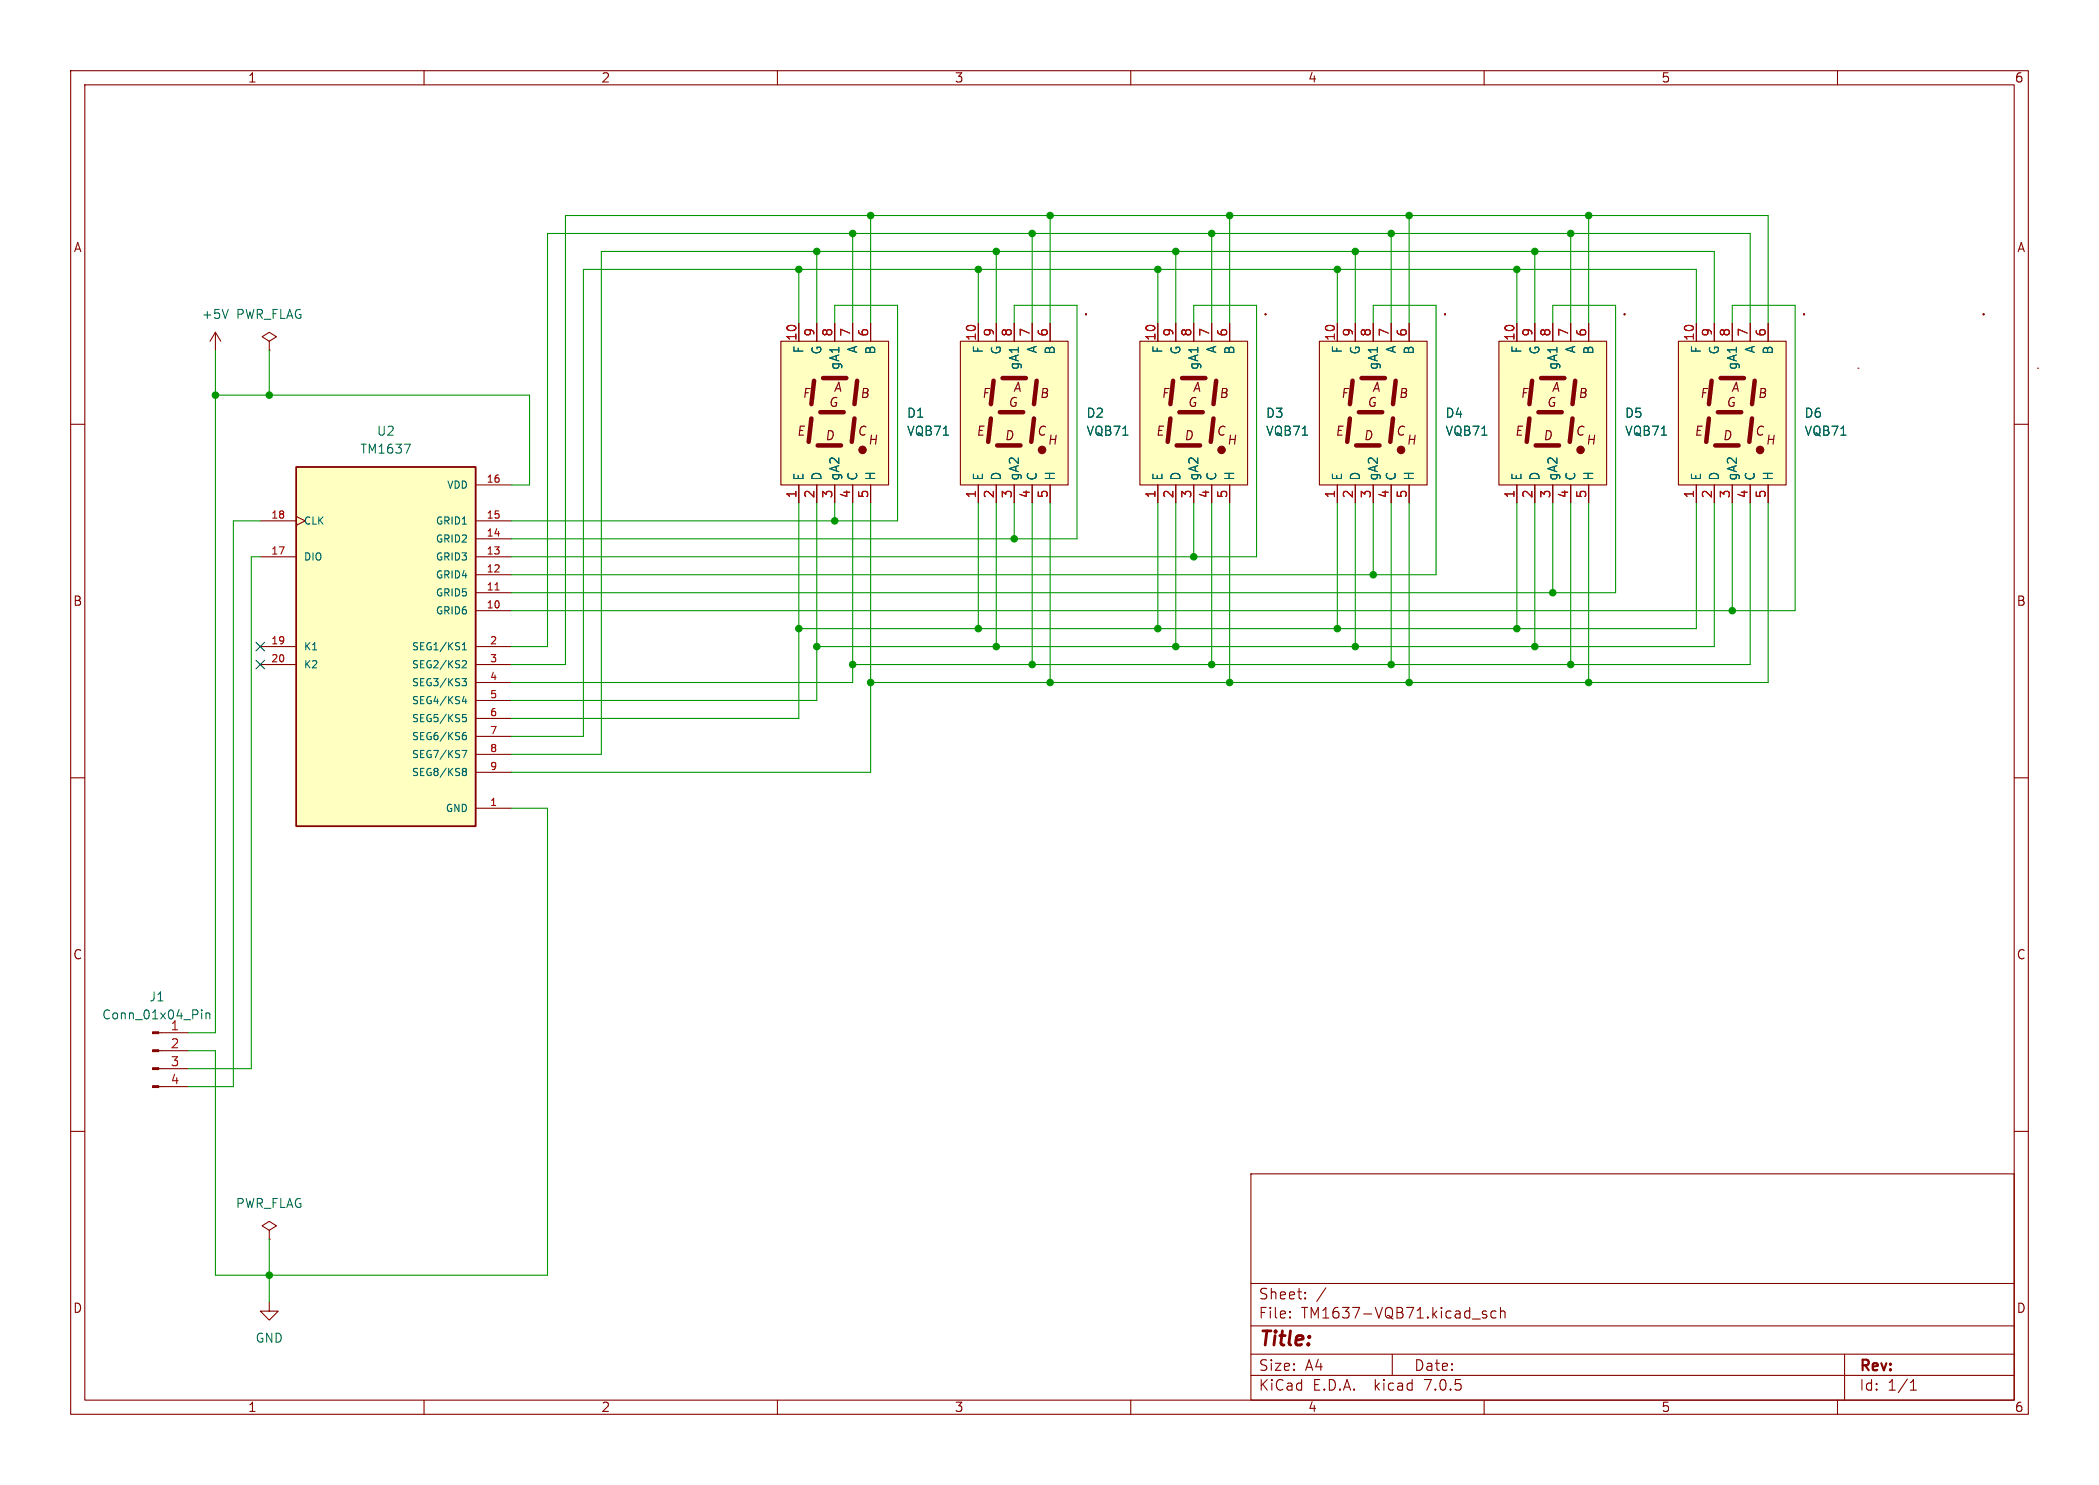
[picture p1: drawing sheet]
<svg xmlns="http://www.w3.org/2000/svg" width="297mm" height="210mm" viewBox="0 0 297 210" stroke-linecap="round" stroke-linejoin="round" font-family="sans-serif">
<g fill="none" stroke="#840000" stroke-width=".15">
<path d="M10 10h277v190h-277zM12 12h273v186h-273zM60 10v2M110 10v2M160 10v2M210 10v2M260 10v2M151.1 38.1h.1M176.5 38.1h.1M201.9 38.1h.1M227.3 38.1h.1M252.7 38.1h.1"/>
<path d="M278.1 38.1h.1M10 60h2M30.5 47l-.8 1.3M30.5 47v2.5M30.5 47l.7 1.3M38.1 48.3l1-.7-1-.6-1 .6 1 .7v1.2M38.1 49.5h.1M110.5 48.3h15.2v20.3h-15.2zM113 45.7v2.6M115.6 45.7v2.6M118.1 45.7v2.6M120.6 45.7v2.6"/>
<path d="M123.2 45.7v2.6M135.9 48.3h15.2v20.3h-15.2zM138.4 45.7v2.6M141 45.7v2.6M143.5 45.7v2.6M146 45.7v2.6M148.6 45.7v2.6M161.3 48.3h15.2v20.3h-15.2zM163.8 45.7v2.6M166.4 45.7v2.6M168.9 45.7v2.6M171.4 45.7v2.6"/>
<path d="M174 45.7v2.6M186.7 48.3h15.2v20.3h-15.2zM186.7 52.1h.1M189.2 45.7v2.6M191.8 45.7v2.6M194.3 45.7v2.6M196.8 45.7v2.6M199.4 45.7v2.6M212.1 48.3h15.2v20.3h-15.2zM212.1 52.1h.1M214.6 45.7v2.6M217.2 45.7v2.6"/>
<path d="M219.7 45.7v2.6M222.2 45.7v2.6M224.8 45.7v2.6M237.5 48.3h15.2v20.3h-15.2zM237.5 52.1h.1M240 45.7v2.6M242.6 45.7v2.6M245.1 45.7v2.6M247.6 45.7v2.6M250.2 45.7v2.6M262.9 52.1h.1M285 60h2"/>
<path d="M288.3 52.1h.1M36.8 78.7h5.1M36.8 73.7h5.1M41.9 73l1.3 .7-1.3 .6M67.3 78.7h5.1M67.3 76.2h5.1M67.3 73.7h5.1M67.3 68.6h5.1M113 68.6v2.5M115.6 68.6v2.5M118.1 68.6v2.5M120.6 68.6v2.5"/>
<path d="M123.2 68.6v2.5M138.4 68.6v2.5M141 68.6v2.5M143.5 68.6v2.5M146 68.6v2.5M148.6 68.6v2.5M163.8 68.6v2.5M166.4 68.6v2.5M168.9 68.6v2.5M171.4 68.6v2.5M174 68.6v2.5M189.2 68.6v2.5"/>
<path d="M191.8 68.6v2.5M194.3 68.6v2.5M196.8 68.6v2.5M199.4 68.6v2.5M214.6 68.6v2.5M217.2 68.6v2.5M219.7 68.6v2.5M222.2 68.6v2.5M224.8 68.6v2.5M240 68.6v2.5M242.6 68.6v2.5M245.1 68.6v2.5"/>
<path d="M247.6 68.6v2.5M250.2 68.6v2.5M36.8 91.4h5.1M36.8 94h5.1M67.3 86.4h5.1M67.3 83.8h5.1M67.3 81.3h5.1M67.3 91.4h5.1M67.3 94h5.1M67.3 96.5h5.1M67.3 99.1h5.1M10 110h2"/>
<path d="M67.3 114.3h5.1M67.3 101.6h5.1M67.3 104.1h5.1M67.3 106.7h5.1M67.3 109.2h5.1M285 110h2M10 160h2M22.5 153.7h4.2M22.5 151.1h4.2M22.5 148.6h4.2M22.5 146.1h4.2M285 160h2"/>
<path d="M38.1 174l1-.6-1-.7-1 .7 1 .6v1.3M38.1 175.3h.1M177 166h108v32h-108zM38.1 184.2v1.2h1.3l-1.3 1.3-1.3-1.3h1.3M60 198v2M110 198v2M160 198v2M177 194.5h108M177 191.5h108M177 187.5h108M177 181.5h108M182.5 186.3h.1l-.1 .1"/>
<path d="M182.5 186.3v.1M182.5 185.5v.1M182.5 185.5h.1l-.1 .1M184.7 183.6v.1M184.7 183.6h-.1l.1 .1M184.7 182.8v.1M184.7 182.8h-.1l.1 .1M187.6 182.1l-1.3 2M197 191.5v3M210 198v2M210.3 185.5l-.3-.1-.3 .2 .1 .2 .5 .2 .1 .1-.1 .2-.1 .1-.5-.1M211.7 185.5l-.5-.1-.2 .3v.4l.1 .2 .1 .1 .5-.1"/>
<path d="M212.3 185.5a.37 .37 0 0 1 .7 .1v.8M212.3 184.9v1.5M260 198v2M261 191.5v6.5M270.3 196.6h.9M270.3 195.5l.4-.4v1.5"/>
</g>
<g fill="none" stroke="#006464" stroke-width=".15">
<path d="M32.3 43.8l-.4 1.2M57.2 62.8h.9l-.6 1.3M65.4 96h.6l-.3 .4h.3v.4l-.2 .2h-.3M65.4 91.9h.6M65.4 91.2l.3-.3v1M65.5 93.5l.3-.1 .2 .3-.6 .7h.6M65.7 98.5l-.3 .7h.6M65.9 98.8v.7M65.4 106.1h.6l-.4 1M65.5 101.5l.3-.1 .2 .2-.1 .4h-.4M65.5 104.1l.3-.1 .2 .2-.1 .4h-.3l-.1-.1M65.5 108.8l.1-.1h.3l.1 .2-.2 .2"/>
<path d="M65.5 101h.5M65.5 109l.1 .1M65.6 109.1h.2M65.6 109.1l-.1 .1M65.8 109.1l.2 .2v.3l-.2 .1-.3-.1M65.9 103.6h-.3l-.1 .2M28.5 142.8v.1M28.5 143.2v.9M29.1 143.2v.9M29.1 143.4l.2-.2 .3 .1 .1 .8"/>
</g>
<g fill="#840000" stroke="#840000" stroke-width=".15">
<path d="M21.6 153.5h.9v.3h-.9z"/>
<path d="M21.6 151h.9v.3h-.9z"/>
<path d="M21.6 148.5h.9v.2h-.9z"/>
<path d="M21.6 145.9h.9v.3h-.9z"/>
<circle cx="122" cy="63.6" r=".52"/>
<circle cx="147.4" cy="63.6" r=".52"/>
<circle cx="172.8" cy="63.6" r=".52"/>
<circle cx="198.2" cy="63.6" r=".52"/>
<circle cx="223.6" cy="63.6" r=".52"/>
<circle cx="249" cy="63.6" r=".52"/>
</g>
<g fill="#ffffc2" stroke="#ffffc2" stroke-width=".14">
<path d="M41.9 66h25.4v50.8h-25.4z"/>
<path d="M110.5 48.3h15.2v20.3h-15.2z"/>
<path d="M135.9 48.3h15.2v20.3h-15.2z"/>
<path d="M161.3 48.3h15.2v20.3h-15.2z"/>
<path d="M186.7 48.3h15.2v20.3h-15.2z"/>
<path d="M212.1 48.3h15.2v20.3h-15.2z"/>
<path d="M237.5 48.3h15.2v20.3h-15.2z"/>
</g>
<path d="M41.9 66h25.4v50.8h-25.4z" fill="none" stroke="#840000" stroke-width=".25"/>
<path d="M70 83.4h.6" fill="none" stroke="#a90000" stroke-width=".15"/>
<g fill="#840000" stroke="#840000" stroke-width=".14">
<circle cx="153.7" cy="44.5" r=".08"/>
<circle cx="179.1" cy="44.5" r=".08"/>
<circle cx="204.5" cy="44.5" r=".08"/>
<circle cx="229.9" cy="44.5" r=".08"/>
<circle cx="255.3" cy="44.5" r=".08"/>
<circle cx="280.7" cy="44.5" r=".08"/>
</g>
<g fill="none" stroke="#840000" stroke-width=".63">
<path d="M114.8 59.2l-.4 3.3M115.2 53.8l-.4 3.4M116.1 58.3h3.3M116.5 53.5h3.3M120.9 59.2l-.4 3.3M121.3 53.8l-.4 3.4M140.2 59.2l-.4 3.3M140.6 53.8l-.4 3.4M141.5 58.3h3.3M141.9 53.5h3.3M146.3 59.2l-.4 3.3M146.7 53.8l-.4 3.4"/>
<path d="M165.6 59.2l-.4 3.3M166 53.8l-.4 3.4M166.9 58.3h3.3M167.3 53.5h3.3M171.7 59.2l-.4 3.3M172.1 53.8l-.4 3.4M191 59.2l-.4 3.3M191.4 53.8l-.4 3.4M192.3 58.3h3.3M192.7 53.5h3.3M197.1 59.2l-.4 3.3M197.5 53.8l-.4 3.4"/>
<path d="M216.4 59.2l-.4 3.3M216.8 53.8l-.4 3.4M217.7 58.3h3.3M218.1 53.5h3.3M222.5 59.2l-.4 3.3M222.9 53.8l-.4 3.4M241.8 59.2l-.4 3.3M242.2 53.8l-.4 3.4M243.1 58.3h3.3M243.5 53.5h3.3M247.9 59.2l-.4 3.3M248.3 53.8l-.4 3.4"/>
<path d="M115.7 63h3.3M141.1 63h3.3M166.5 63h3.3M191.9 63h3.3M217.3 63h3.3M242.7 63h3.3"/>
</g>
<g fill="none" stroke="#009600" stroke-width=".15">
<path d="M113 38.1v7.6M115.6 35.6v10.1M120.6 33v12.7M123.2 30.5v15.2M138.4 38.1v7.6M141 35.6v10.1M146 33v12.7M148.6 30.5v15.2M163.8 38.1v7.6M166.4 35.6v10.1M171.4 33v12.7M174 30.5v15.2"/>
<path d="M189.2 38.1v7.6M191.8 35.6v10.1M196.8 33v12.7M199.4 30.5v15.2M214.6 38.1v7.6M217.2 35.6v10.1M222.2 33v12.7M224.8 30.5v15.2M30.5 49.5v96.6h-3.8M30.5 55.9h44.4v12.7h-2.5M38.1 49.5v6.4M118.1 45.7v-2.5h8.9v30.5h-54.6"/>
<path d="M143.5 45.7v-2.5h8.9v33h-80M168.9 45.7v-2.5h8.9v35.5h-105.4M194.3 45.7v-2.5h8.9v38.1h-130.8M219.7 45.7v-2.5h8.9v40.6h-156.2M240 45.7v-7.6h-157.5v66h-10.1M242.6 45.7v-10.1h-157.5v71.1h-12.7M245.1 45.7v-2.5h8.9v43.2h-181.6M247.6 45.7v-12.7h-170.1v58.4h-5.1M250.2 45.7v-15.2h-170.2v63.5h-7.6M36.8 78.7h-1.2v72.4h-8.9M36.8 73.7h-3.8v80h-6.3M113 71.1v30.5h-40.6"/>
<path d="M115.6 71.1v28h-43.2M118.1 71.1v2.6M120.6 71.1v25.4h-48.2M123.2 71.1v38.1h-50.8M138.4 71.1v17.8M141 71.1v20.3M143.5 71.1v5.1M146 71.1v22.9M148.6 71.1v25.4M163.8 71.1v17.8M166.4 71.1v20.3M168.9 71.1v7.6"/>
<path d="M171.4 71.1v22.9M174 71.1v25.4M189.2 71.1v17.8M191.8 71.1v20.3M194.3 71.1v10.2M196.8 71.1v22.9M199.4 71.1v25.4M214.6 71.1v17.8M217.2 71.1v20.3M219.7 71.1v12.7M222.2 71.1v22.9M224.8 71.1v25.4"/>
<path d="M240 71.1v17.8h-127M242.6 71.1v20.3h-127M245.1 71.1v15.3M247.6 71.1v22.9h-127M250.2 71.1v25.4h-127M72.4 114.3h5.1v66h-47v-31.7h-3.8M38.1 175.3v8.9"/>
</g>
<path d="M36.2 90.8l1.2 1.2M36.2 93.4l1.2 1.2M37.4 90.8l-1.2 1.2M37.4 93.4l-1.2 1.2" fill="none" stroke="#000084" stroke-width=".15"/>
<g fill="#009600" stroke="#009600" stroke-width=".15">
<circle cx="148.6" cy="96.5" r=".46"/>
<circle cx="146" cy="94" r=".46"/>
<circle cx="194.3" cy="81.3" r=".46"/>
<circle cx="199.4" cy="96.5" r=".46"/>
<circle cx="171.4" cy="94" r=".46"/>
<circle cx="174" cy="96.5" r=".46"/>
<circle cx="168.9" cy="78.7" r=".46"/>
<circle cx="166.4" cy="91.4" r=".46"/>
<circle cx="143.5" cy="76.2" r=".46"/>
<circle cx="191.8" cy="91.4" r=".46"/>
<circle cx="189.2" cy="88.9" r=".46"/>
<circle cx="196.8" cy="94" r=".46"/>
<circle cx="163.8" cy="88.9" r=".46"/>
<circle cx="113" cy="38.1" r=".46"/>
<circle cx="123.2" cy="30.5" r=".46"/>
<circle cx="115.6" cy="35.6" r=".46"/>
<circle cx="120.6" cy="33" r=".46"/>
<circle cx="138.4" cy="38.1" r=".46"/>
<circle cx="141" cy="91.4" r=".46"/>
<circle cx="138.4" cy="88.9" r=".46"/>
<circle cx="141" cy="35.6" r=".46"/>
<circle cx="189.2" cy="38.1" r=".46"/>
<circle cx="196.8" cy="33" r=".46"/>
<circle cx="199.4" cy="30.5" r=".46"/>
<circle cx="191.8" cy="35.6" r=".46"/>
<circle cx="214.6" cy="38.1" r=".46"/>
<circle cx="217.2" cy="35.6" r=".46"/>
<circle cx="222.2" cy="33" r=".46"/>
<circle cx="224.8" cy="30.5" r=".46"/>
<circle cx="38.1" cy="180.3" r=".46"/>
<circle cx="30.5" cy="55.9" r=".46"/>
<circle cx="38.1" cy="55.9" r=".46"/>
<circle cx="146" cy="33" r=".46"/>
<circle cx="148.6" cy="30.5" r=".46"/>
<circle cx="163.8" cy="38.1" r=".46"/>
<circle cx="166.4" cy="35.6" r=".46"/>
<circle cx="171.4" cy="33" r=".46"/>
<circle cx="174" cy="30.5" r=".46"/>
<circle cx="123.2" cy="96.5" r=".46"/>
<circle cx="113" cy="88.9" r=".46"/>
<circle cx="115.6" cy="91.4" r=".46"/>
<circle cx="118.1" cy="73.7" r=".46"/>
<circle cx="120.6" cy="94" r=".46"/>
<circle cx="222.2" cy="94" r=".46"/>
<circle cx="219.7" cy="83.8" r=".46"/>
<circle cx="224.8" cy="96.5" r=".46"/>
<circle cx="217.2" cy="91.4" r=".46"/>
<circle cx="214.6" cy="88.9" r=".46"/>
<circle cx="245.1" cy="86.4" r=".46"/>
</g>
<text font-size="2.8" fill="#840000" x="178" y="190.8">Title:</text>
<g font-size="2.1" fill="#840000">
<text x="178" y="183.9">Sheet:</text>
<text x="178" y="186.6">File:</text>
<text x="184" y="186.6">TM1637-VQB71.kicad_sch</text>
<text x="178" y="196.8">KiCad</text>
<text x="178" y="194">Size:</text>
<text x="184.6" y="194">A4</text>
<text x="185.7" y="196.8">E.D.A.</text>
<text x="194.4" y="196.8">kicad</text>
<text x="200" y="194">Date:</text>
<text x="201.5" y="196.8">7.0.5</text>
<text x="263" y="194.2">Rev:</text>
<text x="263" y="196.8">Id:</text>
<text x="267" y="196.8">1/1</text>
</g>
<g font-size="1.8" fill="#840000">
<text x="35" y="11.8">1</text>
<text x="85" y="11.8">2</text>
<text x="135" y="11.8">3</text>
<text x="185" y="11.8">4</text>
<text x="235" y="11.8">5</text>
<text x="285" y="11.8">6</text>
<text x="10.4" y="35.8">A</text>
<text x="285.4" y="35.8">A</text>
<text x="113.5" y="56.5">F</text>
<text x="117.2" y="57.7">G</text>
<text x="117.9" y="55.6">A</text>
<text x="121.7" y="56.5">B</text>
<text x="138.9" y="56.5">F</text>
<text x="142.6" y="57.7">G</text>
<text x="143.3" y="55.6">A</text>
<text x="147.1" y="56.5">B</text>
<text x="164.3" y="56.5">F</text>
<text x="168" y="57.7">G</text>
<text x="168.7" y="55.6">A</text>
<text x="172.5" y="56.5">B</text>
<text x="189.7" y="56.5">F</text>
<text x="193.4" y="57.7">G</text>
<text x="194.1" y="55.6">A</text>
<text x="197.9" y="56.5">B</text>
<text x="215.1" y="56.5">F</text>
<text x="218.8" y="57.7">G</text>
<text x="219.5" y="55.6">A</text>
<text x="223.3" y="56.5">B</text>
<text x="240.5" y="56.5">F</text>
<text x="244.2" y="57.7">G</text>
<text x="244.9" y="55.6">A</text>
<text x="248.7" y="56.5">B</text>
<text x="112.7" y="61.8">E</text>
<text x="116.7" y="62.4">D</text>
<text x="121.3" y="61.8">C</text>
<text x="122.8" y="63.1">H</text>
<text x="138.1" y="61.8">E</text>
<text x="142.1" y="62.4">D</text>
<text x="146.7" y="61.8">C</text>
<text x="148.2" y="63.1">H</text>
<text x="163.5" y="61.8">E</text>
<text x="167.5" y="62.4">D</text>
<text x="172.1" y="61.8">C</text>
<text x="173.6" y="63.1">H</text>
<text x="188.9" y="61.8">E</text>
<text x="192.9" y="62.4">D</text>
<text x="197.5" y="61.8">C</text>
<text x="199" y="63.1">H</text>
<text x="214.3" y="61.8">E</text>
<text x="218.3" y="62.4">D</text>
<text x="222.9" y="61.8">C</text>
<text x="224.4" y="63.1">H</text>
<text x="239.7" y="61.8">E</text>
<text x="243.7" y="62.4">D</text>
<text x="248.3" y="61.8">C</text>
<text x="249.8" y="63.1">H</text>
<text x="10.3" y="85.8">B</text>
<text x="285.3" y="85.8">B</text>
<text x="10.3" y="135.8">C</text>
<text x="285.3" y="135.8">C</text>
<text x="10.3" y="185.8">D</text>
<text x="285.3" y="185.8">D</text>
<text x="35" y="199.8">1</text>
<text x="85" y="199.8">2</text>
<text x="135" y="199.8">3</text>
<text x="185" y="199.8">4</text>
<text x="235" y="199.8">5</text>
<text x="285" y="199.8">6</text>
</g>
<g font-size="1.8" fill="#006464">
<text x="28.5" y="45.3">+5V</text>
<text x="33.3" y="45.3">PWR_FLAG</text>
<text x="113.9" y="50" transform="rotate(-90 113.9 50)">F</text>
<text x="116.4" y="50.2" transform="rotate(-90 116.4 50.2)">G</text>
<text x="118.9" y="52.3" transform="rotate(-90 118.9 52.3)">gA1</text>
<text x="121.5" y="50" transform="rotate(-90 121.5 50)">A</text>
<text x="124" y="50.2" transform="rotate(-90 124 50.2)">B</text>
<text x="139.3" y="50" transform="rotate(-90 139.3 50)">F</text>
<text x="141.8" y="50.2" transform="rotate(-90 141.8 50.2)">G</text>
<text x="144.3" y="52.3" transform="rotate(-90 144.3 52.3)">gA1</text>
<text x="146.9" y="50" transform="rotate(-90 146.9 50)">A</text>
<text x="149.4" y="50.2" transform="rotate(-90 149.4 50.2)">B</text>
<text x="164.7" y="50" transform="rotate(-90 164.7 50)">F</text>
<text x="167.2" y="50.2" transform="rotate(-90 167.2 50.2)">G</text>
<text x="169.7" y="52.3" transform="rotate(-90 169.7 52.3)">gA1</text>
<text x="172.3" y="50" transform="rotate(-90 172.3 50)">A</text>
<text x="174.8" y="50.2" transform="rotate(-90 174.8 50.2)">B</text>
<text x="190.1" y="50" transform="rotate(-90 190.1 50)">F</text>
<text x="192.6" y="50.2" transform="rotate(-90 192.6 50.2)">G</text>
<text x="195.1" y="52.3" transform="rotate(-90 195.1 52.3)">gA1</text>
<text x="197.7" y="50" transform="rotate(-90 197.7 50)">A</text>
<text x="200.2" y="50.2" transform="rotate(-90 200.2 50.2)">B</text>
<text x="215.5" y="50" transform="rotate(-90 215.5 50)">F</text>
<text x="218" y="50.2" transform="rotate(-90 218 50.2)">G</text>
<text x="220.5" y="52.3" transform="rotate(-90 220.5 52.3)">gA1</text>
<text x="223.1" y="50" transform="rotate(-90 223.1 50)">A</text>
<text x="225.6" y="50.2" transform="rotate(-90 225.6 50.2)">B</text>
<text x="240.9" y="50" transform="rotate(-90 240.9 50)">F</text>
<text x="243.4" y="50.2" transform="rotate(-90 243.4 50.2)">G</text>
<text x="245.9" y="52.3" transform="rotate(-90 245.9 52.3)">gA1</text>
<text x="248.5" y="50" transform="rotate(-90 248.5 50)">A</text>
<text x="251" y="50.2" transform="rotate(-90 251 50.2)">B</text>
<text x="128.3" y="59.2">D1</text>
<text x="153.7" y="59.2">D2</text>
<text x="179.1" y="59.2">D3</text>
<text x="204.5" y="59.2">D4</text>
<text x="229.9" y="59.2">D5</text>
<text x="255.3" y="59.2">D6</text>
<text x="50.9" y="64.3">TM1637</text>
<text x="53.3" y="61.8">U2</text>
<text x="128.3" y="61.8">VQB71</text>
<text x="153.7" y="61.8">VQB71</text>
<text x="179.1" y="61.8">VQB71</text>
<text x="204.5" y="61.8">VQB71</text>
<text x="229.9" y="61.8">VQB71</text>
<text x="255.3" y="61.8">VQB71</text>
<text x="113.9" y="68.1" transform="rotate(-90 113.9 68.1)">E</text>
<text x="116.4" y="68.1" transform="rotate(-90 116.4 68.1)">D</text>
<text x="118.9" y="68.1" transform="rotate(-90 118.9 68.1)">gA2</text>
<text x="121.5" y="68.1" transform="rotate(-90 121.5 68.1)">C</text>
<text x="124" y="68.1" transform="rotate(-90 124 68.1)">H</text>
<text x="139.3" y="68.1" transform="rotate(-90 139.3 68.1)">E</text>
<text x="141.8" y="68.1" transform="rotate(-90 141.8 68.1)">D</text>
<text x="144.3" y="68.1" transform="rotate(-90 144.3 68.1)">gA2</text>
<text x="146.9" y="68.1" transform="rotate(-90 146.9 68.1)">C</text>
<text x="149.4" y="68.1" transform="rotate(-90 149.4 68.1)">H</text>
<text x="164.7" y="68.1" transform="rotate(-90 164.7 68.1)">E</text>
<text x="167.2" y="68.1" transform="rotate(-90 167.2 68.1)">D</text>
<text x="169.7" y="68.1" transform="rotate(-90 169.7 68.1)">gA2</text>
<text x="172.3" y="68.1" transform="rotate(-90 172.3 68.1)">C</text>
<text x="174.8" y="68.1" transform="rotate(-90 174.8 68.1)">H</text>
<text x="190.1" y="68.1" transform="rotate(-90 190.1 68.1)">E</text>
<text x="192.6" y="68.1" transform="rotate(-90 192.6 68.1)">D</text>
<text x="195.1" y="68.1" transform="rotate(-90 195.1 68.1)">gA2</text>
<text x="197.7" y="68.1" transform="rotate(-90 197.7 68.1)">C</text>
<text x="200.2" y="68.1" transform="rotate(-90 200.2 68.1)">H</text>
<text x="215.5" y="68.1" transform="rotate(-90 215.5 68.1)">E</text>
<text x="218" y="68.1" transform="rotate(-90 218 68.1)">D</text>
<text x="220.5" y="68.1" transform="rotate(-90 220.5 68.1)">gA2</text>
<text x="223.1" y="68.1" transform="rotate(-90 223.1 68.1)">C</text>
<text x="225.6" y="68.1" transform="rotate(-90 225.6 68.1)">H</text>
<text x="240.9" y="68.1" transform="rotate(-90 240.9 68.1)">E</text>
<text x="243.4" y="68.1" transform="rotate(-90 243.4 68.1)">D</text>
<text x="245.9" y="68.1" transform="rotate(-90 245.9 68.1)">gA2</text>
<text x="248.5" y="68.1" transform="rotate(-90 248.5 68.1)">C</text>
<text x="251" y="68.1" transform="rotate(-90 251 68.1)">H</text>
<text x="21.1" y="141.8">J1</text>
<text x="14.4" y="144.3">Conn_01x04_Pin</text>
<text x="24.1" y="145.8">1</text>
<text x="33.3" y="171">PWR_FLAG</text>
<text x="36.1" y="190.1">GND</text>
</g>
<g font-size="1.8" fill="#a90000">
<text x="115.3" y="47.7" transform="rotate(-90 115.3 47.7)">9</text>
<text x="117.9" y="47.7" transform="rotate(-90 117.9 47.7)">8</text>
<text x="120.4" y="47.7" transform="rotate(-90 120.4 47.7)">7</text>
<text x="122.9" y="47.7" transform="rotate(-90 122.9 47.7)">6</text>
<text x="140.7" y="47.7" transform="rotate(-90 140.7 47.7)">9</text>
<text x="143.3" y="47.7" transform="rotate(-90 143.3 47.7)">8</text>
<text x="145.8" y="47.7" transform="rotate(-90 145.8 47.7)">7</text>
<text x="148.3" y="47.7" transform="rotate(-90 148.3 47.7)">6</text>
<text x="166.1" y="47.7" transform="rotate(-90 166.1 47.7)">9</text>
<text x="168.7" y="47.7" transform="rotate(-90 168.7 47.7)">8</text>
<text x="171.2" y="47.7" transform="rotate(-90 171.2 47.7)">7</text>
<text x="173.7" y="47.7" transform="rotate(-90 173.7 47.7)">6</text>
<text x="191.5" y="47.7" transform="rotate(-90 191.5 47.7)">9</text>
<text x="194.1" y="47.7" transform="rotate(-90 194.1 47.7)">8</text>
<text x="196.6" y="47.7" transform="rotate(-90 196.6 47.7)">7</text>
<text x="199.1" y="47.7" transform="rotate(-90 199.1 47.7)">6</text>
<text x="216.9" y="47.7" transform="rotate(-90 216.9 47.7)">9</text>
<text x="219.5" y="47.7" transform="rotate(-90 219.5 47.7)">8</text>
<text x="222" y="47.7" transform="rotate(-90 222 47.7)">7</text>
<text x="224.5" y="47.7" transform="rotate(-90 224.5 47.7)">6</text>
<text x="242.3" y="47.7" transform="rotate(-90 242.3 47.7)">9</text>
<text x="244.9" y="47.7" transform="rotate(-90 244.9 47.7)">8</text>
<text x="247.4" y="47.7" transform="rotate(-90 247.4 47.7)">7</text>
<text x="249.9" y="47.7" transform="rotate(-90 249.9 47.7)">6</text>
<text x="112.8" y="48.3" transform="rotate(-90 112.8 48.3)">10</text>
<text x="138.2" y="48.3" transform="rotate(-90 138.2 48.3)">10</text>
<text x="163.6" y="48.3" transform="rotate(-90 163.6 48.3)">10</text>
<text x="189" y="48.3" transform="rotate(-90 189 48.3)">10</text>
<text x="214.4" y="48.3" transform="rotate(-90 214.4 48.3)">10</text>
<text x="239.8" y="48.3" transform="rotate(-90 239.8 48.3)">10</text>
<text x="112.8" y="70.5" transform="rotate(-90 112.8 70.5)">1</text>
<text x="115.3" y="70.5" transform="rotate(-90 115.3 70.5)">2</text>
<text x="117.9" y="70.5" transform="rotate(-90 117.9 70.5)">3</text>
<text x="120.4" y="70.5" transform="rotate(-90 120.4 70.5)">4</text>
<text x="122.9" y="70.5" transform="rotate(-90 122.9 70.5)">5</text>
<text x="138.2" y="70.5" transform="rotate(-90 138.2 70.5)">1</text>
<text x="140.7" y="70.5" transform="rotate(-90 140.7 70.5)">2</text>
<text x="143.3" y="70.5" transform="rotate(-90 143.3 70.5)">3</text>
<text x="145.8" y="70.5" transform="rotate(-90 145.8 70.5)">4</text>
<text x="148.3" y="70.5" transform="rotate(-90 148.3 70.5)">5</text>
<text x="163.6" y="70.5" transform="rotate(-90 163.6 70.5)">1</text>
<text x="166.1" y="70.5" transform="rotate(-90 166.1 70.5)">2</text>
<text x="168.7" y="70.5" transform="rotate(-90 168.7 70.5)">3</text>
<text x="171.2" y="70.5" transform="rotate(-90 171.2 70.5)">4</text>
<text x="173.7" y="70.5" transform="rotate(-90 173.7 70.5)">5</text>
<text x="189" y="70.5" transform="rotate(-90 189 70.5)">1</text>
<text x="191.5" y="70.5" transform="rotate(-90 191.5 70.5)">2</text>
<text x="194.1" y="70.5" transform="rotate(-90 194.1 70.5)">3</text>
<text x="196.6" y="70.5" transform="rotate(-90 196.6 70.5)">4</text>
<text x="199.1" y="70.5" transform="rotate(-90 199.1 70.5)">5</text>
<text x="214.4" y="70.5" transform="rotate(-90 214.4 70.5)">1</text>
<text x="216.9" y="70.5" transform="rotate(-90 216.9 70.5)">2</text>
<text x="219.5" y="70.5" transform="rotate(-90 219.5 70.5)">3</text>
<text x="222" y="70.5" transform="rotate(-90 222 70.5)">4</text>
<text x="224.5" y="70.5" transform="rotate(-90 224.5 70.5)">5</text>
<text x="239.8" y="70.5" transform="rotate(-90 239.8 70.5)">1</text>
<text x="242.3" y="70.5" transform="rotate(-90 242.3 70.5)">2</text>
<text x="244.9" y="70.5" transform="rotate(-90 244.9 70.5)">3</text>
<text x="247.4" y="70.5" transform="rotate(-90 247.4 70.5)">4</text>
<text x="249.9" y="70.5" transform="rotate(-90 249.9 70.5)">5</text>
<text x="24.1" y="148.3">2</text>
<text x="24.1" y="150.9">3</text>
<text x="24.1" y="153.4">4</text>
</g>
<g font-size="1.4" fill="#006464">
<text x="63.2" y="69.3">VDD</text>
<text x="42.9" y="74.4">CLK</text>
<text x="61.6" y="76.9">GRID2</text>
<text x="61.6" y="74.4">GRID1</text>
<text x="42.9" y="79.4">DIO</text>
<text x="61.6" y="82">GRID4</text>
<text x="61.6" y="79.4">GRID3</text>
<text x="61.6" y="87.1">GRID6</text>
<text x="61.6" y="84.5">GRID5</text>
<text x="42.9" y="92.1">K1</text>
<text x="42.9" y="94.7">K2</text>
<text x="58.2" y="92.1">SEG1/KS1</text>
<text x="58.2" y="94.7">SEG2/KS2</text>
<text x="58.2" y="97.2">SEG3/KS3</text>
<text x="58.2" y="99.8">SEG4/KS4</text>
<text x="58.2" y="102.3">SEG5/KS5</text>
<text x="58.2" y="104.8">SEG6/KS6</text>
<text x="58.2" y="107.4">SEG7/KS7</text>
<text x="58.2" y="109.9">SEG8/KS8</text>
<text x="63" y="115">GND</text>
</g>
<g font-size="1.4" fill="#a90000">
<text x="68.8" y="68.3">16</text>
<text x="38.3" y="73.4">18</text>
<text x="68.8" y="75.9">14</text>
<text x="68.8" y="73.4">15</text>
<text x="38.3" y="78.5">17</text>
<text x="68.8" y="83.6">11</text>
<text x="68.8" y="81">12</text>
<text x="68.8" y="78.5">13</text>
<text x="68.8" y="86.1">10</text>
<text x="38.3" y="91.2">19</text>
<text x="38.3" y="93.7">20</text>
<text x="69.3" y="91.2">2</text>
<text x="69.3" y="93.7">3</text>
<text x="69.3" y="96.3">4</text>
<text x="69.3" y="98.8">5</text>
<text x="69.3" y="101.3">6</text>
<text x="69.3" y="103.9">7</text>
<text x="69.3" y="106.4">8</text>
<text x="69.3" y="109">9</text>
<text x="69.3" y="114">1</text>
</g>
</svg>
